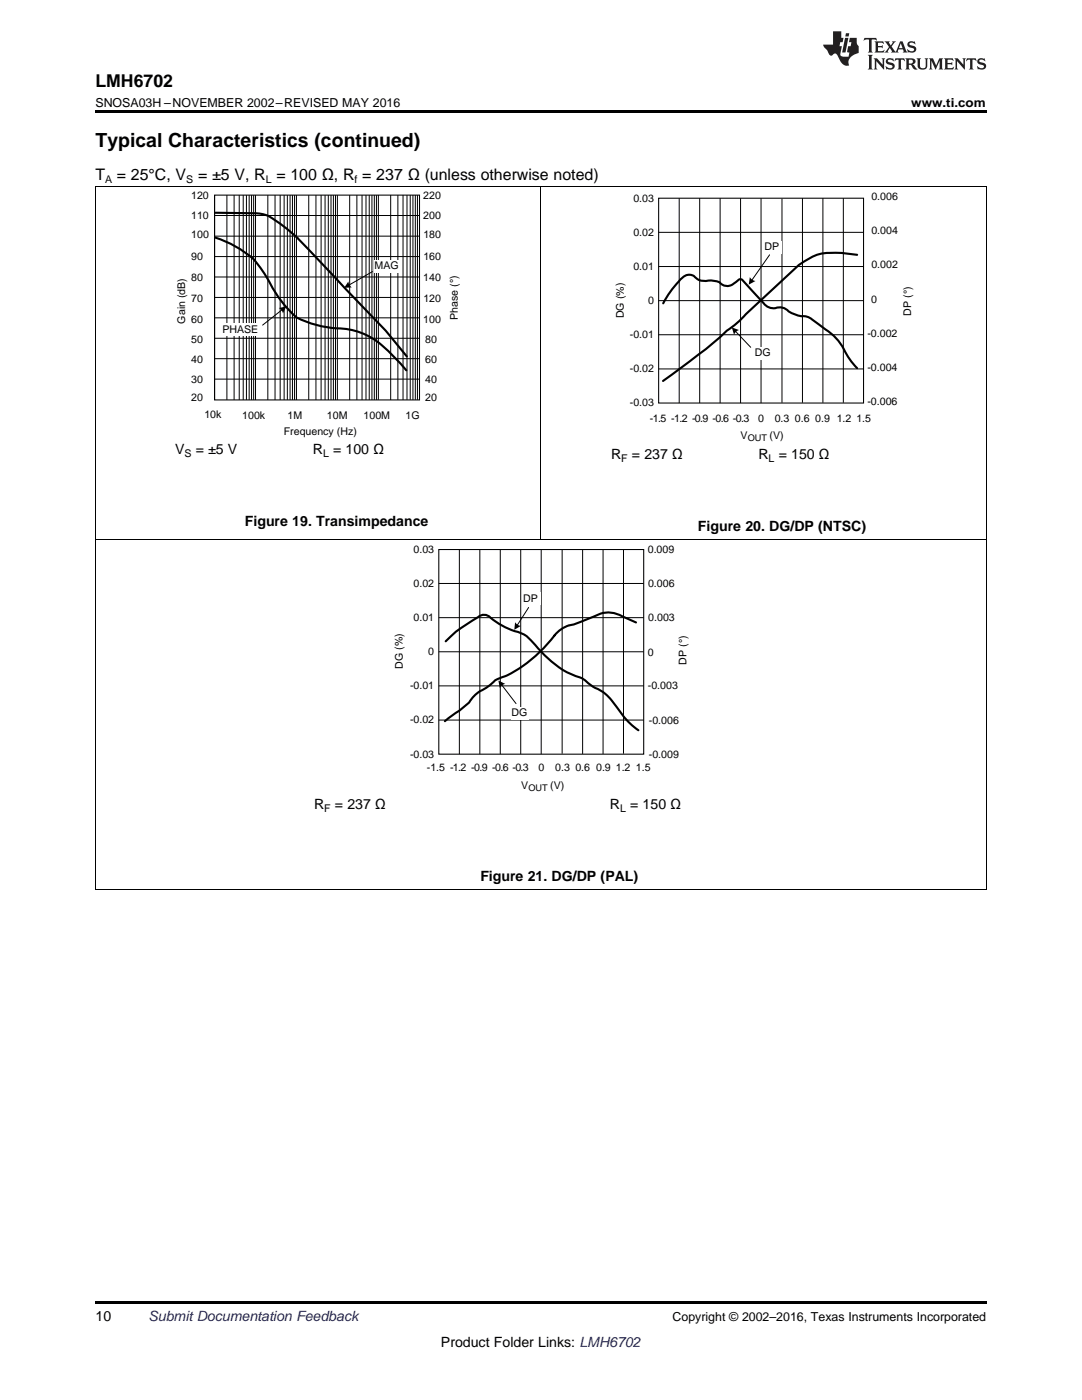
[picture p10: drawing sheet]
<svg xmlns="http://www.w3.org/2000/svg" width="216mm" height="279mm" viewBox="0 0 216 279" stroke-linecap="round" stroke-linejoin="round" font-family="sans-serif">
<path d="M19 259.7h177.8v.5h-177.8z" fill="#000"/>
<g fill="none" stroke="#000" stroke-width=".2">
<path d="M19.1 107.7v69.8M87.6 116.4h40.8M91.7 109.6v40.9M95.7 109.6v40.9M99.8 109.6v40.9M103.9 109.6v40.9M108 109.6v40.9M112.2 109.7v40.7M196.8 107.7v69.8M87.6 136.9h40.8M87.6 123.3h40.8M87.6 130.1h40.8"/>
<path d="M87.6 143.7h40.8M19 177.5h177.8"/>
</g>
<path d="M88.9 128l.7-.7a29.5 29.5 0 0 1 6.6-4.6 2.46 2.46 0 0 1 2.2 1 17 17 0 0 0 5.8 2.7 13.4 13.4 0 0 1 3.7 3.6 17.2 17.2 0 0 0 8.2 5.4l.6 .4a10.2 10.2 0 0 0 3.4 2.1l1.6 1.5 3.4 4.3 2.3 2M126.9 124.2a19.1 19.1 0 0 0-4.6-1.9 5.5 5.5 0 0 0-3.8 .7l-4 1.6a5.7 5.7 0 0 0-3.8 2.2 25.5 25.5 0 0 1-11.9 9l-1.9 1.6a6.8 6.8 0 0 0-3.3 2.8l-1.9 1.6-2.9 2.1" fill="none" stroke="#000" stroke-width=".42"/>
<path d="M87.6 109.7h40.8v40.8h-40.8z" fill="none" stroke="#000" stroke-width=".21"/>
<g fill="#fff">
<path d="M102 141.1h3.5v2.5h-3.5z" fill-rule="evenodd"/>
<path d="M104.4 118.2h3.5v2.5h-3.5z" fill-rule="evenodd"/>
</g>
<g fill="none" stroke="#000" stroke-width=".2">
<path d="M19.1 37.3v70.4M107.9 37.3v70.4M135.5 39.6v40.8M139.6 39.6v40.8M143.7 39.6v40.8M147.8 39.6v40.8M151.9 39.6v40.8M156 39.6v40.8M196.8 37.3v70.4M131.4 53.2h40.9M131.4 46.4h40.9M131.4 60h40.9"/>
<path d="M131.4 73.6h40.9M131.4 66.8h40.9M19 107.7h177.8M116.3 109.7v40.8M120.3 109.7v40.8M124.4 109.7v40.7M100.1 136.6l2.9 3.8M105.5 121.2l-2.3 3.6"/>
</g>
<g fill="#000">
<path d="M99.4 135.8l1.4 .7a1.53 1.53 0 0 0-1.1 .8z" fill-rule="evenodd"/>
<path d="M102.8 124.2a1.53 1.53 0 0 0 1.1 .7l-1.3 .8z" fill-rule="evenodd"/>
</g>
<path d="M131.4 39.6h40.9v40.8h-40.9z" fill="none" stroke="#000" stroke-width=".21"/>
<g fill="#fff">
<path d="M150.6 69.2h3.4v2.6h-3.4z" fill-rule="evenodd"/>
<path d="M152.6 48.1h3.4v2.5h-3.4z" fill-rule="evenodd"/>
</g>
<g fill="none" stroke="#000" stroke-width=".2">
<path d="M42.8 38.9v40.9M45.3 38.9v40.9M46.7 38.9v40.9M47.7 38.9v40.9M48.5 38.9v40.9M49.2 38.9v40.9M49.7 38.9v40.9M50.2 38.9v40.9M50.6 38.9v40.9M51 38.9v40.9M53.4 38.9v40.9M54.9 38.9v40.9"/>
<path d="M55.9 38.9v40.9M56.7 38.9v40.9M57.3 38.9v40.9M57.9 38.9v40.9M58.4 38.9v40.9M58.8 38.9v40.9M59.2 38.9v40.9M61.6 38.9v40.9M63 38.9v40.9M64.1 38.9v40.9M64.9 38.9v40.9M65.5 38.9v40.9"/>
<path d="M66 38.9v40.9M66.5 38.9v40.9M66.9 38.9v40.9M67.3 38.9v40.9M69.8 38.9v40.9M71.2 38.9v40.9M72.2 38.9v40.9M73 38.9v40.9M73.7 38.9v40.9M74.2 38.9v40.9M74.7 38.9v40.9M75.1 38.9v40.9"/>
<path d="M75.5 38.9v40.9M78 38.9v40.9M79.4 38.9v40.9M80.4 38.9v40.9M81.2 38.9v40.9M81.9 38.9v40.9M82.4 38.9v40.9M82.9 38.9v40.9M83.3 38.9v40.9M160.1 39.5v40.9M164.2 39.5v40.9M168.3 39.5v40.9"/>
<path d="M42.8 43h40.9M42.8 55.3h40.9M42.8 51.2h40.9M42.8 59.4h40.9M153.6 50.9l-3.6 5.1M42.8 63.4h40.9M146.7 66.1l3.1 3.2"/>
</g>
<g fill="#000">
<path d="M149.6 55.3a1.53 1.53 0 0 0 1.1 .8l-1.3 .7z" fill-rule="evenodd"/>
<path d="M146 65.3l1.5 .6a1.53 1.53 0 0 0-1 .9z" fill-rule="evenodd"/>
</g>
<path d="M171 50.9l-4-.4a9.5 9.5 0 0 0-7.1 2.1l-11.1 10.1-1.5 1.5-1.7 1.4a148.4 148.4 0 0 1-13.3 10.4M132.3 60.5a16.2 16.2 0 0 1 4.5-5.5 1.96 1.96 0 0 1 2.4 .7l1 .4a7.2 7.2 0 0 1 3.4 .2 2.31 2.31 0 0 0 3.5-.2 .65 .65 0 0 1 1.1-.2l4.2 4.6a2.42 2.42 0 0 0 2.8 .9 2.33 2.33 0 0 1 2.2 .7l1.4 .7 1.1 .3a3.1 3.1 0 0 1 2.6 1l1.4 1a12.4 12.4 0 0 1 5.1 5.7l2 2.7" fill="none" stroke="#000" stroke-width=".42"/>
<path d="M42.8 38.9h40.9v40.9h-40.9z" fill="none" stroke="#000" stroke-width=".21"/>
<g fill="#fff">
<path d="M74.7 51.8h4.8v2.6h-4.8z" fill-rule="evenodd"/>
<path d="M44.4 64.5h7.1v2.5h-7.1z" fill-rule="evenodd"/>
</g>
<path d="M19 37.2h177.8M42.8 47.1h40.9M74.3 54.2l-4.7 2.7M42.8 75.7h40.9M42.8 71.6h40.9M42.8 67.5h40.9M56.3 61.8l-3.9 3.1" fill="none" stroke="#000" stroke-width=".2"/>
<g fill="#000">
<path d="M69.5 56.2a1.54 1.54 0 0 0 .7 1.2h-1.5z" fill-rule="evenodd"/>
<path d="M55.6 61.5l1.5-.3-.6 1.3a1.53 1.53 0 0 0-.9-1z" fill-rule="evenodd"/>
</g>
<path d="M43 42.5l7.6 .1a7 7 0 0 1 5 1.8l3.2 2.6 3 3 15.1 16 4.3 5.1M43 47.4a19.7 19.7 0 0 1 8.1 4.9 33.5 33.5 0 0 1 3.7 5.9l2.3 3.1a7.3 7.3 0 0 0 4.7 3.1 25.1 25.1 0 0 0 7.4 1.3 14.8 14.8 0 0 1 8.9 5l3 3.2" fill="none" stroke="#000" stroke-width=".42"/>
<path d="M19 22h177.8v.5h-177.8z" fill="#000"/>
<g fill="#231f20">
<path d="M172.5 7.6l-.1 .5 .4-.2h.6v.1v2.1l-.2 .4h.9l-.2-.4v-2.1l.1-.1h.5l.5 .2-.2-.5zM174.5 8.3l.2 .3v1.5l-.2 .4h1.8l.2-.6a1.04 1.04 0 0 1-1.3 .2v-.7h.6l.3 .2v-.6l-.3 .2h-.6v-.6l.8-.1 .4 .3-.2-.5zM176.5 8.3l.9 1.1-.9 1.1h.8l-.2-.2 .4-.7 .5 .7-.2 .2h1.5l-.2-.2 .2-.4h.9l.1 .4-.2 .2h1l-.3-.3-.7-1.9h-.5l-.9 2-.8-1 .9-1h-.8l.1 .3-.4 .5-.3-.6 .1-.2zM179.7 8.6l.4 1h-.7zM181.3 8.4a.63 .63 0 0 0-.2 .7 .63 .63 0 0 0 .6 .4l.6 .2 .1 .2a.75 .75 0 0 1-.7 .4 .75 .75 0 0 1-.6-.5l.1 .7 .1-.1a1.11 1.11 0 0 0 1.5-.6 1.13 1.13 0 0 0-1.2-.8l-.1-.4a1.04 1.04 0 0 1 1.2 .2l-.2-.5-.2 .1-.4-.2zM173.2 10.9l.2 .4v2.2l-.2 .4h1l-.3-.4v-2.2l.3-.4zM174.3 11.6l.3 .4v1.5l-.3 .4h.8l-.2-.4v-1.3l1.5 1.7v-1.9l.2-.4h-.7l.2 .4v.9l-1.1-1.3zM177 11.8a.62 .62 0 0 0-.2 .7 .62 .62 0 0 0 .6 .4l.6 .1 .1 .3a.76 .76 0 0 1-.7 .3 .76 .76 0 0 1-.7-.4l.2 .7 .1-.1a1.11 1.11 0 0 0 1.5-.6 1.13 1.13 0 0 0-1.2-.8l-.1-.4a1.04 1.04 0 0 1 1.2 .2l-.2-.6-.2 .1-.5-.1zM178.7 11.6l-.2 .6a.61 .61 0 0 1 .8-.3v1.6l-.2 .4h.9l-.2-.4v-1.6a.63 .63 0 0 1 .7 .3l-.1-.6zM180.6 11.6l.3 .4v1.5l-.3 .4h1l-.2-.2-.1-.8 .6 .2a.76 .76 0 0 0 1.2 .7l-1-1a.58 .58 0 0 0 .6-.5 .58 .58 0 0 0-.5-.6zM181.4 11.9h.1a.45 .45 0 0 1 .5 .1 .45 .45 0 0 1 .1 .5l-.8 .2zM182.9 11.6l.2 .2a2.17 2.17 0 0 0 .3 1.9 .99 .99 0 0 0 1.6-.6v-1.1l.2-.4h-.7l.2 .2a1.92 1.92 0 0 1-.2 1.8 .6 .6 0 0 1-.9-.5v-1.1l.2-.4zM185.4 11.6l.2 .4v1.5l-.2 .4h.7l-.2-.4v-1.4l.8 1.8 .8-1.8v1.4l-.2 .4h.9l-.2-.4v-1.5l.2-.4h-.8l-.6 1.5-.6-1.5zM188.4 11.6l.2 .4v1.5l-.2 .4h1.8l.1-.6a1.04 1.04 0 0 1-1.2 .1v-.6h.5l.4 .2v-.6l-.4 .2h-.5v-.7h.8l.3 .3-.1-.6zM190.5 11.6l.2 .4v1.5l-.2 .4h.7l-.2-.4v-1.3l1.5 1.7v-1.9l.2-.4h-.7l.2 .4v.9l-1.1-1.3zM192.9 11.6l-.1 .6a.61 .61 0 0 1 .7-.3l.1 1.6-.3 .4h1l-.3-.4 .1-1.6a.63 .63 0 0 1 .7 .3l-.1-.6zM195.2 11.8a.62 .62 0 0 0-.2 .7 .62 .62 0 0 0 .6 .4l.6 .1 .1 .3a.76 .76 0 0 1-.7 .3 .76 .76 0 0 1-.6-.4l.1 .7 .1-.1a1.11 1.11 0 0 0 1.6-.6 1.13 1.13 0 0 0-1.3-.8l-.1-.4a1.04 1.04 0 0 1 1.2 .2l-.1-.6-.2 .1-.5-.1z"/>
<path d="M166.2 6.3v2.6h-1.9v.4l.8 .9a.91 .91 0 0 0 1 .8 .56 .56 0 0 1 .5-.3 .56 .56 0 0 1 .5 .3l.4 .8a1.53 1.53 0 0 0 1.9 1.2 1.54 1.54 0 0 1 1-2.1l.9-.3v-1.4a1.52 1.52 0 0 1-.4-1.6h-1.3l-.2 .8h.5l-.2 .8h-.5l-.1 1v.2l.4 .1-.2 .8a1.93 1.93 0 0 1-1.6-.3l.3-1.8h-.5l.2-.8h.4l.2-.8h-.4v-1.3zM168.6 7.6l-.6 2.9h.7l.6-2.9zM168.8 6.6l-.1 .7h.6l.2-.7z"/>
</g>
<text font-size="3.9" x="19" y="29.3">Typical Characteristics (continued)</text>
<text font-size="3.5" x="19" y="17.3">LMH6702</text>
<g font-size="3.2">
<text x="19" y="36">T</text>
<text x="23.3" y="36">= 25°C, V</text>
<text x="39.5" y="36">= ±5 V, R = 100 Ω, R = 237 Ω (unless otherwise noted)</text>
</g>
<g font-size="2.8">
<text x="34.9" y="90.6">V</text>
<text x="39.1" y="90.6">= ±5 V</text>
<text x="62.4" y="90.6">R</text>
<text x="66.5" y="90.6">= 100 Ω</text>
<text x="122" y="91.7">R</text>
<text x="126.1" y="91.7">= 237 Ω</text>
<text x="151.3" y="91.7">R</text>
<text x="155.4" y="91.7">= 150 Ω</text>
<text x="48.9" y="104.9">Figure 19. Transimpedance</text>
<text x="139.3" y="106">Figure 20. DG/DP (NTSC)</text>
<text x="62.7" y="161.4">R</text>
<text x="66.8" y="161.4">= 237 Ω</text>
<text x="121.7" y="161.4">R</text>
<text x="125.7" y="161.4">= 150 Ω</text>
<text x="95.8" y="175.8">Figure 21. DG/DP (PAL)</text>
<text x="19" y="263.6">10</text>
<text x="88" y="268.9">Product Folder Links: LMH6702</text>
</g>
<text font-size="2.8" fill="#0000c8" x="29.6" y="263.6">Submit Documentation Feedback</text>
<g font-size="2.5">
<text x="19" y="21.4">SNOSA03H –NOVEMBER 2002–REVISED MAY 2016</text>
<text x="181.8" y="21.4">www.ti.com</text>
<text x="134.2" y="263.6">Copyright © 2002–2016, Texas Instruments Incorporated</text>
</g>
<g font-size="2.1">
<text x="21" y="36.6">A</text>
<text x="37.1" y="36.6">S</text>
<text x="38.1" y="39.6">120</text>
<text x="53" y="36.6">L</text>
<text x="70.8" y="36.6">f</text>
<text x="84.4" y="39.7">220</text>
<text x="126.4" y="40.3">0.03</text>
<text x="173.9" y="40">0.006</text>
<text x="38.1" y="43.6">110</text>
<text x="38.2" y="47.6">100</text>
<text x="84.4" y="43.6">200</text>
<text x="84.5" y="47.6">180</text>
<text x="126.4" y="47.1">0.02</text>
<text x="173.9" y="46.8">0.004</text>
<text x="38.2" y="52">90</text>
<text x="74.7" y="53.7">MAG</text>
<text x="84.5" y="52">160</text>
<text x="126.4" y="53.9">0.01</text>
<text x="152.6" y="50">DP</text>
<text x="173.9" y="53.6">0.002</text>
<text x="38.1" y="56">80</text>
<text x="84.4" y="56.1">140</text>
<text x="37" y="64.6" transform="rotate(-90 37 64.6)">Gain (dB)</text>
<text x="38.1" y="64.4">60</text>
<text x="38.2" y="60.3">70</text>
<text x="84.4" y="64.4">100</text>
<text x="84.5" y="60.4">120</text>
<text x="91.3" y="63.8" transform="rotate(-90 91.3 63.8)">Phase (°)</text>
<text x="124.5" y="63.5" transform="rotate(-90 124.5 63.5)">DG (%)</text>
<text x="129.3" y="60.7">0</text>
<text x="173.8" y="60.4">0</text>
<text x="181.8" y="63" transform="rotate(-90 181.8 63)">DP (°)</text>
<text x="38.2" y="68.4">50</text>
<text x="44.4" y="66.4">PHASE</text>
<text x="84.9" y="68.4">80</text>
<text x="125.7" y="67.5">-0.01</text>
<text x="150.6" y="71.1">DG</text>
<text x="173.1" y="67.2">-0.002</text>
<text x="38.1" y="72.5">40</text>
<text x="38.2" y="76.4">30</text>
<text x="84.8" y="72.5">60</text>
<text x="84.9" y="76.4">40</text>
<text x="125.7" y="74.3">-0.02</text>
<text x="173.1" y="74">-0.004</text>
<text x="38.2" y="80">20</text>
<text x="40.8" y="83.5">10k</text>
<text x="48.3" y="83.6">100k</text>
<text x="57.4" y="83.5">1M</text>
<text x="65.2" y="83.5">10M</text>
<text x="72.5" y="83.5">100M</text>
<text x="80.9" y="83.5">1G</text>
<text x="84.9" y="80">20</text>
<text x="125.7" y="81.1">-0.03</text>
<text x="173.1" y="80.8">-0.006</text>
<text x="56.6" y="86.9">Frequency (Hz)</text>
<text x="129.7" y="84.2">-1.5 -1.2 -0.9 -0.6 -0.3</text>
<text x="147.8" y="87.6">V</text>
<text x="151.3" y="84.2">0</text>
<text x="153.6" y="87.6">(V)</text>
<text x="154.6" y="84.2">0.3</text>
<text x="158.6" y="84.2">0.6</text>
<text x="162.7" y="84.2">0.9</text>
<text x="167" y="84.2">1.2</text>
<text x="170.9" y="84.2">1.5</text>
<text x="36.8" y="91.2">S</text>
<text x="64.5" y="91.2">L</text>
<text x="124" y="92.2">F</text>
<text x="153.4" y="92.2">L</text>
<text x="82.5" y="110.3">0.03</text>
<text x="129.3" y="110.3">0.009</text>
<text x="82.5" y="117.1">0.02</text>
<text x="129.3" y="117.1">0.006</text>
<text x="82.5" y="124">0.01</text>
<text x="104.4" y="120.1">DP</text>
<text x="129.4" y="124">0.003</text>
<text x="85.5" y="130.8">0</text>
<text x="129.3" y="130.9">0</text>
<text x="80.4" y="133.5" transform="rotate(-90 80.4 133.5)">DG (%)</text>
<text x="81.8" y="137.6">-0.01</text>
<text x="129.3" y="137.5">-0.003</text>
<text x="137" y="132.7" transform="rotate(-90 137 132.7)">DP (°)</text>
<text x="102" y="143">DG</text>
<text x="81.8" y="144.4">-0.02</text>
<text x="129.5" y="144.5">-0.006</text>
<text x="81.8" y="151.2">-0.03</text>
<text x="85.2" y="153.9">-1.5 -1.2 -0.9 -0.6 -0.3</text>
<text x="107.5" y="153.9">0</text>
<text x="110.8" y="153.9">0.3</text>
<text x="114.8" y="153.9">0.6</text>
<text x="118.9" y="153.9">0.9</text>
<text x="122.9" y="153.9">1.2</text>
<text x="126.9" y="153.9">1.5</text>
<text x="129.5" y="151.3">-0.009</text>
<text x="64.7" y="162">F</text>
<text x="104" y="157.4">V</text>
<text x="109.8" y="157.4">(V)</text>
<text x="123.7" y="162">L</text>
</g>
<g font-size="1.8">
<text x="149.2" y="88">OUT</text>
<text x="105.4" y="157.8">OUT</text>
</g>
</svg>
